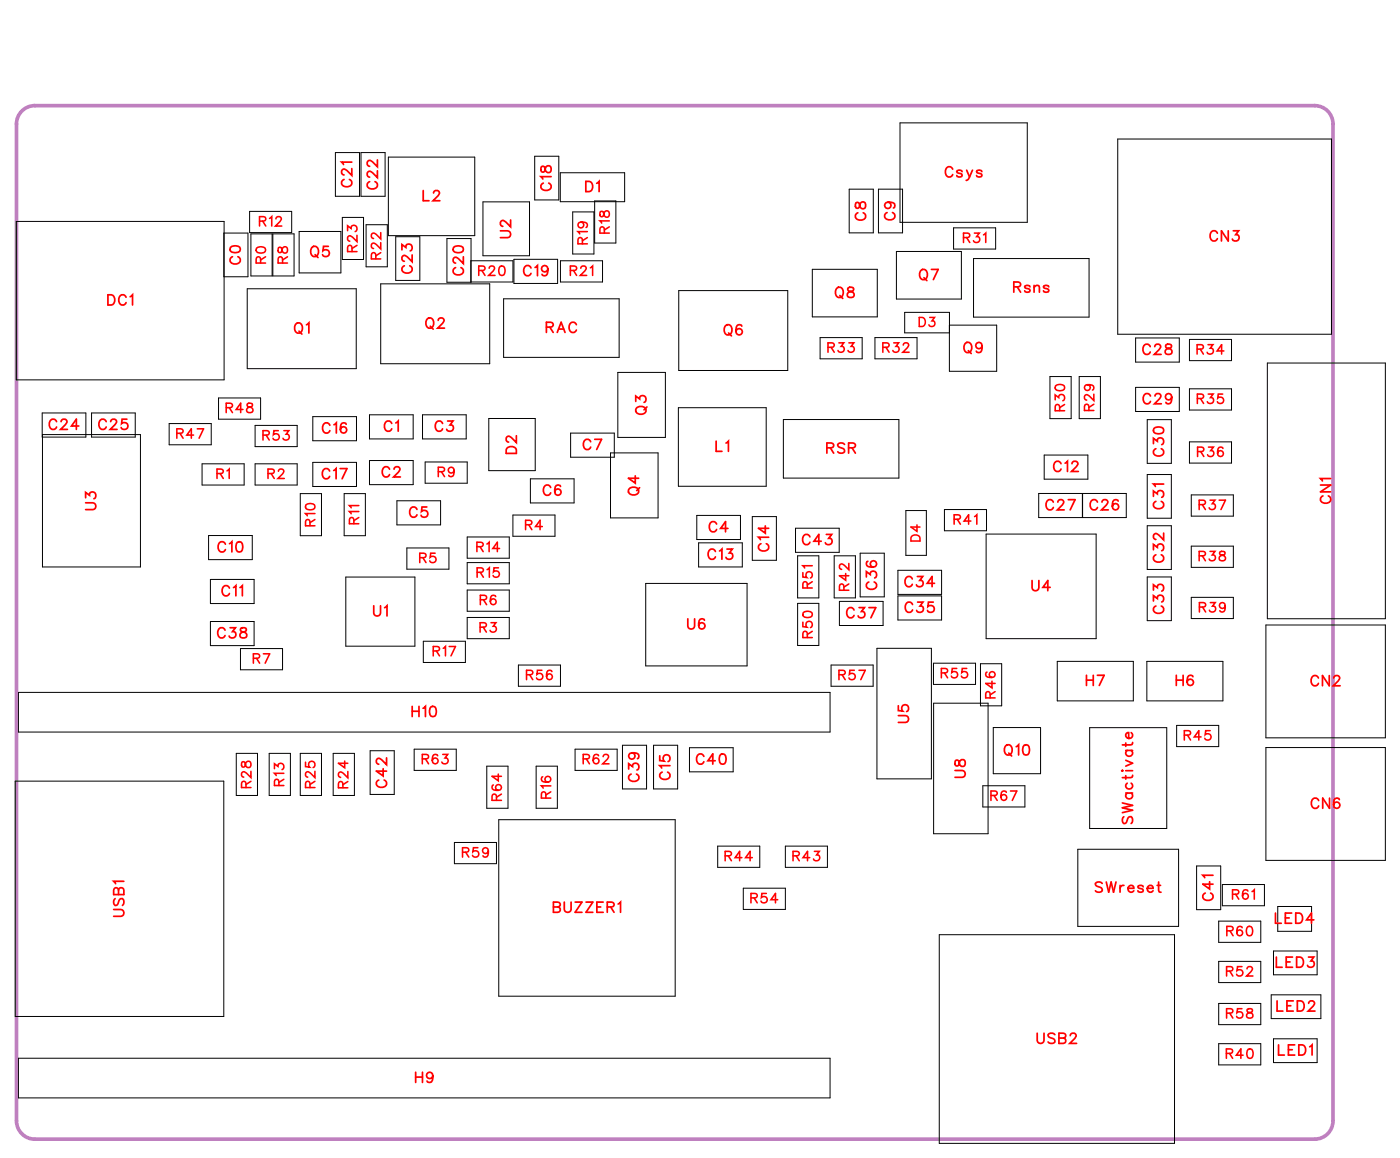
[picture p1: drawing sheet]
<svg xmlns="http://www.w3.org/2000/svg" width="97mm" height="80mm" viewBox="0 0 97 80" stroke-linecap="round" stroke-linejoin="round" font-family="sans-serif">
<path d="M2.4 7.3a1.27 1.27 0 0 0-1.3 1.3v69.2a1.27 1.27 0 0 0 1.3 1.3h88.9a1.27 1.27 0 0 0 1.3-1.3v-69.2a1.27 1.27 0 0 0-1.3-1.3h-88.9" fill="none" stroke="#bf80bf" stroke-width=".25"/>
<g fill="none" stroke="#000" stroke-width=".07">
<path d="M1.1 15.4h14.5v11h-14.5zM15.5 16.2h1.7v3h-1.7zM17.3 14.7h3v1.4h-3zM17.4 16.2h1.5v3h-1.5zM19 16.2h1.4v3h-1.4zM20.8 16.1h2.9v2.8h-2.9zM23.3 10.6h1.7v3h-1.7zM23.8 15.1h1.5v2.9h-1.5zM25.1 10.6h1.6v3h-1.6zM25.4 15.6h1.5v2.9h-1.5zM26.4 19.7h7.6v5.6h-7.6zM27 10.9h6v5.5h-6z"/>
<path d="M27.5 16.4h1.7v3.1h-1.7zM32.7 19.6v-1.5h2.9v1.5h-4.6v-3h1.7v3M33.5 14h3.3v3.8h-3.3zM35.7 18h3v1.7h-3zM37.1 10.8h1.7v3.1h-1.7zM38.9 12h4.5v2h-4.5zM38.9 18.1h2.9v1.5h-2.9zM39.8 14.7h1.5v2.9h-1.5zM41.3 14h1.5v2.9h-1.5zM56.4 18.7h4.5v3.3h-4.5zM59 13.1h1.7v3.1h-1.7zM61 13.1h1.7v3.1h-1.7z"/>
<path d="M62.3 17.5h4.5v3.3h-4.5zM62.5 8.5h8.9v6.9h-8.9zM66.2 15.8h3v1.5h-3zM67.6 18h8v4h-8zM77.6 9.7h14.9v13.5h-14.9zM3 30.2h6.8v9.2h-6.8l-.1-10.7h3.1v1.6h-3.1M6.4 28.7h3v1.6h-3zM11.7 29.4h3v1.5h-3zM14 32.2h3v1.5h-3zM14.5 37.2h3v1.7h-3zM15.2 27.6h2.9v1.5h-2.9zM17.2 20h7.5v5.6h-7.5z"/>
<path d="M17.7 32.2h2.9v1.5h-2.9zM17.7 29.5h2.9v1.5h-2.9zM20.9 34.3h1.4v2.9h-1.4zM21.7 28.9h3.1v1.7h-3.1zM21.7 32.1h3.1v1.7h-3.1zM23.9 34.3h1.5v2.9h-1.5zM25.7 28.8h3v1.7h-3zM25.7 32h3v1.6h-3zM27.6 34.8h3v1.6h-3zM28.3 38h2.9v1.5h-2.9zM29.3 28.8h3.1v1.7h-3.1zM29.5 32.1h3v1.4h-3z"/>
<path d="M32.5 37.3h2.9v1.5h-2.9zM32.5 39.1h2.9v1.4h-2.9zM34 29.1h3.2v3.6h-3.2zM35 20.7h8v4.1h-8zM35.6 35.8h2.9v1.4h-2.9zM36.8 33.2h3.1v1.7h-3.1zM39.6 30.1h3.1v1.6h-3.1zM42.4 31.4h3.3v4.6h-3.3zM42.9 25.9h3.3v4.5h-3.3zM47.1 28.3h6.1v5.5h-6.1zM47.1 20.2h7.6v5.5h-7.6zM48.4 35.8h3v1.7h-3z"/>
<path d="M48.5 37.7h3.1v1.7h-3.1zM52.3 35.9h1.6v3h-1.6zM54.4 29.1h8v4.1h-8zM55.3 36.7h3v1.6h-3zM55.4 38.6h1.5v2.9h-1.5zM57 23.4h2.9v1.5h-2.9zM57.9 38.6h1.5v2.9h-1.5zM59.7 38.4h1.7v3h-1.7zM60.8 23.4h2.9v1.5h-2.9zM62.4 39.6h3v1.7h-3zM62.9 35.4h1.4v3.2h-1.4zM65.6 35.4h2.9v1.5h-2.9z"/>
<path d="M65.9 22.6h3.3v3.2h-3.3v-4.1h-3.1v1.4h3.1M68.5 37.1h7.6v7.2h-7.6zM72.1 34.3h6.1v1.6h-6.1zM72.5 31.6h3.1v1.7h-3.1zM72.9 26.1h1.5v3h-1.5zM75 26.1h1.4v3h-1.4zM75.2 34.3v1.6M78.9 23.5h3v1.6h-3zM78.9 26.9h3v1.7h-3zM79.7 36.5h1.7v3h-1.7zM79.7 29.1h1.7v3.1h-1.7zM79.7 32.9h1.7v3.1h-1.7z"/>
<path d="M82.6 30.7h2.9v1.5h-2.9zM82.6 23.6h2.9v1.4h-2.9zM82.6 27h2.9v1.5h-2.9zM82.7 34.4h3v1.4h-3zM82.7 37.9h3v1.5h-3zM88 25.2h8.2v17.8h-8.2zM1.1 54.2h14.4v16.4h-14.4zM1.3 48.1h56.4v2.7h-56.4zM14.6 40.2h3v1.7h-3zM14.6 43.2h3v1.6h-3zM16.4 52.3h1.5v2.9h-1.5zM16.7 45h2.9v1.5h-2.9z"/>
<path d="M18.7 52.3h1.5v2.9h-1.5zM20.9 52.3h1.4v2.9h-1.4zM23.1 52.3h1.5v2.9h-1.5zM24 40.1h4.8v4.8h-4.8zM25.7 52.1h1.7v3.1h-1.7zM28.8 52h2.9v1.5h-2.9zM29.4 44.5h2.9v1.5h-2.9zM31.6 58.5h2.9v1.5h-2.9zM32.5 41h2.9v1.4h-2.9zM32.5 42.9h2.9v1.4h-2.9zM33.8 53.2h1.5v2.9h-1.5zM34.6 56.9h12.3v12.3h-12.3z"/>
<path d="M36 46.2h2.9v1.4h-2.9zM37.2 53.2h1.5v2.9h-1.5zM39.9 52h3v1.5h-3zM43.2 51.7h1.7v3.1h-1.7zM44.8 40.5h7.1v5.7h-7.1zM45.4 51.7h1.7v3.1h-1.7zM47.9 51.9h3v1.7h-3zM49.8 58.7h3v1.5h-3zM54.5 58.7h3v1.5h-3zM55.4 41.9h1.5v2.9h-1.5zM57.7 46.2h2.9v1.4h-2.9zM58.3 41.8h3v1.6h-3z"/>
<path d="M60.9 45h3.8v9.1h-3.8zM62.4 41.4h3v1.6h-3zM64.8 46h3v1.5h-3zM64.8 48.8h3.8v9.1h-3.8zM68.1 46.1h1.5v2.9h-1.5zM68.3 54.6h2.9v1.4h-2.9zM69 50.5h3.3v3.2h-3.3zM73.4 45.9h5.3v2.8h-5.3zM74.9 59h7v5.3h-7zM75.7 50.5h5.3v7h-5.3zM79.7 45.9h5.2v2.8h-5.2zM79.7 40.1h1.7v3h-1.7z"/>
<path d="M81.7 50.4h2.9v1.4h-2.9zM82.7 41.5h3v1.4h-3zM87.9 51.9h8.3v7.8h-8.3zM87.9 43.4h8.3v7.8h-8.3zM1.3 73.5h56.4v2.7h-56.4zM51.6 61.7h2.9v1.4h-2.9zM65.2 64.9h16.4v14.5h-16.4zM83.1 60.1h1.7v3.1h-1.7zM84.6 64h3v1.4h-3zM84.6 66.7h3v1.5h-3zM84.6 69.7h3v1.4h-3zM84.6 72.5h3v1.4h-3z"/>
<path d="M84.9 61.4h2.9v1.5h-2.9zM88.3 69.1h3.4v1.6h-3.4zM88.5 66h3v1.7h-3zM88.5 72.1h3v1.7h-3zM88.7 62.9h2.4v1.8h-2.4z"/>
</g>
<g fill="none" stroke="#f00" stroke-width=".12">
<path d="M16 17.2l.3-.1a.3 .3 0 0 1 .4 .2 .38 .38 0 0 1-.4 .2 .38 .38 0 0 1-.3-.2zM16.1 17.8a.26 .26 0 0 0-.1 .3 .26 .26 0 0 0 .3 .2h.1a.26 .26 0 0 0 .3-.2 .26 .26 0 0 0-.2-.3M21.6 17.2l.1-.1a.33 .33 0 0 1 .4 .4 .33 .33 0 0 1-.4 .3l-.1-.3zM21.9 17.7l.2 .2M22.8 17.1h-.3l-.1 .3a.25 .25 0 0 1 .4 0 .25 .25 0 0 1 0 .4 .25 .25 0 0 1-.4-.1M23.9 12.5a.26 .26 0 0 0-.2 .3 .26 .26 0 0 0 .3 .2h.2a.26 .26 0 0 0 .2-.2 .26 .26 0 0 0-.1-.3M24.4 11.7v.5l-.3-.4-.2-.1-.2 .2v.1l.2 .1M24.4 11.3h-.7l.2 .1M25.7 12.6a.26 .26 0 0 0-.2 .3 .26 .26 0 0 0 .3 .2h.1a.26 .26 0 0 0 .3-.2 .26 .26 0 0 0-.2-.3M26.2 11.9v.4l-.3-.3-.3-.1-.1 .1v.2l.2 .1M26.2 11.1v.5l-.3-.4-.3-.1-.1 .2v.1l.2 .1M27.9 17.3v-.3l.3 .2a.24 .24 0 0 1 .4-.2 .24 .24 0 0 1-.1 .4"/>
<path d="M28.1 18.5a.26 .26 0 0 0-.2 .3 .26 .26 0 0 0 .3 .2h.2a.26 .26 0 0 0 .2-.2 .26 .26 0 0 0-.1-.3M28.6 17.7v.5l-.3-.4-.2-.1-.2 .2v.1l.2 .1M29.4 13.2v.7h.4M30.1 13.4l.1-.2h.2l.1 .2-.1 .2-.3 .3h.5M31.5 17.2l.3-.1a.3 .3 0 0 1 .4 .2 .38 .38 0 0 1-.4 .2 .38 .38 0 0 1-.3-.2zM31.6 18.6a.26 .26 0 0 0-.1 .3 .26 .26 0 0 0 .2 .2h.2a.26 .26 0 0 0 .3-.2 .26 .26 0 0 0-.2-.3M32.2 17.8v.5l-.4-.3-.2-.1-.1 .1v.1l.1 .2M34.8 16h.5l.2 .2-.1 .3h-.6M35.5 15.3v.4l-.4-.3-.2-.1-.1 .1v.2l.1 .1M36.9 18.6a.26 .26 0 0 0-.3-.2 .26 .26 0 0 0-.2 .3v.2a.26 .26 0 0 0 .2 .2 .26 .26 0 0 0 .3-.1M37.2 18.6l.1-.2v.7M37.6 11.6v.3h.1l.3-.4a.24 .24 0 0 1 .3 .2 .24 .24 0 0 1-.3 .3l-.1-.1-.1-.3z"/>
<path d="M37.7 12.7a.26 .26 0 0 0-.1 .3 .26 .26 0 0 0 .2 .2h.2a.26 .26 0 0 0 .3-.2 .26 .26 0 0 0-.2-.3M38.1 18.7a.22 .22 0 0 1-.3 .2 .22 .22 0 0 1-.1-.4 .22 .22 0 0 1 .3 0l.1 .2a.34 .34 0 0 1-.3 .4l-.2-.1M38.3 12.3h-.7l.1 .1M40.7 12.6h.2a.38 .38 0 0 1 .3 .3 .38 .38 0 0 1-.3 .4h-.2zM41.4 12.7l.2-.1v.7M58.9 20v.2l.3 .1 .1 .1a.24 .24 0 0 1-.2 .3 .24 .24 0 0 1-.2-.3l.4-.3v-.1zM59.4 14.1v.3l.2 .1 .3-.5a.24 .24 0 0 1 .2 .3 .24 .24 0 0 1-.2 .2l-.1-.1-.2-.3zM59.6 14.8a.26 .26 0 0 0-.2 .3 .26 .26 0 0 0 .3 .2h.2a.26 .26 0 0 0 .2-.2 .26 .26 0 0 0-.1-.3M61.6 14.8a.26 .26 0 0 0-.2 .3 .26 .26 0 0 0 .3 .2h.2a.26 .26 0 0 0 .3-.2 .26 .26 0 0 0-.2-.3M61.7 14a.22 .22 0 0 1 .2 .3 .22 .22 0 0 1-.4 .1 .22 .22 0 0 1 0-.3l.2-.1a.34 .34 0 0 1 .5 .3l-.1 .1M63.9 18.8l.1-.1a.33 .33 0 0 1 .4 .4 .33 .33 0 0 1-.4 .3l-.1-.3zM64.2 19.3l.2 .2"/>
<path d="M64.7 18.7h.5l-.4 .7M66.2 11.7a.26 .26 0 0 0-.3-.1 .26 .26 0 0 0-.2 .2v.2a.26 .26 0 0 0 .2 .3 .26 .26 0 0 0 .3-.2M66.8 11.9l-.1-.1h-.2v.2l.3 .1v.1l-.1 .1-.2-.1M67.1 11.8l.2 .5M67.5 11.8l-.2 .6-.2 .1M68.2 11.9l-.1-.1h-.2v.2l.3 .1v.1l-.1 .1-.3-.1M70.4 19.9h.4l.1-.2-.2-.1h-.3v.7M70.7 19.9l.2 .4M71.5 19.9l-.1-.1-.2 .1v.1l.3 .1v.1l-.1 .1-.2-.1M71.8 19.9l.2-.1 .2 .1v.4M71.8 19.8v.5M72.8 19.9l-.1-.1-.2 .1v.1l.3 .1v.1l-.1 .1-.2-.1"/>
<path d="M84.6 16.2a.26 .26 0 0 0-.3-.2 .26 .26 0 0 0-.2 .3v.2a.26 .26 0 0 0 .2 .2 .26 .26 0 0 0 .3-.1M85.3 16v.7l-.5-.7v.7M85.7 16h.3l-.2 .3a.24 .24 0 0 1 .2 .4 .24 .24 0 0 1-.4-.1M3.9 29.3a.26 .26 0 0 0-.3-.2 .26 .26 0 0 0-.2 .3v.1a.26 .26 0 0 0 .2 .3 .26 .26 0 0 0 .3-.2M4.2 29.3l.2-.2h.1l.2 .1-.2 .3-.3 .3h.5M5.5 29.6h-.5l.3-.5v.7M5.9 34.9h.6l.2 .2-.1 .2-.7 .1M5.9 34.6v-.4l.3 .2a.24 .24 0 0 1 .4-.2 .24 .24 0 0 1-.1 .4M7.4 29.3a.26 .26 0 0 0-.3-.2 .26 .26 0 0 0-.2 .3v.1a.26 .26 0 0 0 .2 .3 .26 .26 0 0 0 .3-.2M7.5 20.5h.2a.38 .38 0 0 1 .3 .3 .38 .38 0 0 1-.3 .4h-.2zM7.7 29.3l.1-.2h.2l.1 .1-.1 .3-.3 .3h.4M8.8 20.6a.26 .26 0 0 0-.3-.1 .26 .26 0 0 0-.2 .2v.2a.26 .26 0 0 0 .2 .3 .26 .26 0 0 0 .3-.2"/>
<path d="M8.8 29.1h-.3l-.1 .3a.25 .25 0 0 1 .4 0 .25 .25 0 0 1 0 .4 .25 .25 0 0 1-.4-.1M9 20.6l.2-.1v.7M15.7 37.8a.26 .26 0 0 0-.3-.2 .26 .26 0 0 0-.2 .3v.2a.26 .26 0 0 0 .2 .2 .26 .26 0 0 0 .3-.1M15.9 37.7l.2-.1v.7M16.5 37.6h.1a.37 .37 0 0 1 .3 .4 .37 .37 0 0 1-.3 .3 .45 .45 0 0 1-.1-.7zM20.5 22.5h.1a.33 .33 0 0 1 .4 .3 .33 .33 0 0 1-.4 .3l-.1-.2zM20.8 23l.2 .2M21.3 22.6l.2-.2v.7M22.9 32.7a.26 .26 0 0 0-.3-.2 .26 .26 0 0 0-.2 .3v.2a.26 .26 0 0 0 .2 .2 .26 .26 0 0 0 .3-.1M22.9 29.5a.26 .26 0 0 0-.3-.1 .26 .26 0 0 0-.2 .2v.2a.26 .26 0 0 0 .2 .3 .26 .26 0 0 0 .3-.2M23.2 32.7l.1-.2v.7M23.2 29.5l.2-.1v.7"/>
<path d="M23.6 32.5h.5l-.3 .7M24 29.5v-.1a.35 .35 0 0 0-.4 .2 .35 .35 0 0 0 .2 .5 .22 .22 0 0 0 .3-.2 .22 .22 0 0 0-.2-.3 .22 .22 0 0 0-.3 .2M27.1 32.6a.26 .26 0 0 0-.3-.2 .26 .26 0 0 0-.2 .3v.1a.26 .26 0 0 0 .2 .3 .26 .26 0 0 0 .3-.2M27.2 29.4a.26 .26 0 0 0-.3-.2 .26 .26 0 0 0-.2 .3v.2a.26 .26 0 0 0 .2 .2 .26 .26 0 0 0 .3-.1M27.4 32.6l.1-.2h.1l.2 .1-.1 .3-.4 .3h.5M27.5 29.4l.2-.2v.7M29 35.4a.26 .26 0 0 0-.3-.2 .26 .26 0 0 0-.2 .3v.1a.26 .26 0 0 0 .2 .3 .26 .26 0 0 0 .3-.2M29.6 35.2h-.3v.3a.25 .25 0 0 1 .4 0 .25 .25 0 0 1-.1 .4 .25 .25 0 0 1-.4-.1M29.6 22.2l.1-.1a.33 .33 0 0 1 .4 .3 .33 .33 0 0 1-.4 .4l-.1-.3zM29.9 22.6l.2 .3M30.4 22.2l.2-.1h.1l.1 .1-.1 .2-.3 .4h.5M30.7 29.4a.26 .26 0 0 0-.3-.2 .26 .26 0 0 0-.2 .3v.2a.26 .26 0 0 0 .2 .2 .26 .26 0 0 0 .3-.1"/>
<path d="M31.1 29.2h.4l-.2 .3a.24 .24 0 0 1 .1 .4 .24 .24 0 0 1-.4-.1M35.3 31.1l.1-.1 .4 .1 .1 .4h-.7zM35.9 30.3v.4l-.4-.3-.2-.1-.1 .1v.2l.1 .1M38 22.7h.4v-.2l-.1-.1h-.3v.7M38.2 22.7l.2 .4M38.2 33.8a.26 .26 0 0 0-.2-.1 .26 .26 0 0 0-.3 .2v.2a.26 .26 0 0 0 .3 .3 .26 .26 0 0 0 .2-.2M38.7 23.1l.3-.7 .2 .7M38.8 22.8h.3M38.9 33.8v-.1a.35 .35 0 0 0-.4 .3 .35 .35 0 0 0 .2 .4 .22 .22 0 0 0 .3-.2 .22 .22 0 0 0-.2-.3 .22 .22 0 0 0-.3 .2M40 22.5a.26 .26 0 0 0-.3-.1 .26 .26 0 0 0-.2 .2v.2a.26 .26 0 0 0 .2 .3 .26 .26 0 0 0 .3-.2M41 30.7a.26 .26 0 0 0-.3-.2 .26 .26 0 0 0-.2 .3v.1a.26 .26 0 0 0 .2 .3 .26 .26 0 0 0 .3-.2M41.3 30.5h.5l-.4 .7"/>
<path d="M43.8 33.9a.35 .35 0 0 1 .4-.1 .35 .35 0 0 1 .1 .4 .33 .33 0 0 1-.4 .2 .33 .33 0 0 1-.1-.5zM44.1 33v.5l-.5-.3h.8M44.2 27.9v-.4l.2 .2a.24 .24 0 0 1 .4-.2 .24 .24 0 0 1-.1 .4M44.3 28.3a.35 .35 0 0 1 .4-.1 .35 .35 0 0 1 .1 .4 .33 .33 0 0 1-.4 .2 .33 .33 0 0 1-.1-.5zM44.4 33.9l-.2 .2M44.9 28.3l-.2 .2M49.7 38.3a.26 .26 0 0 0-.3-.2 .26 .26 0 0 0-.2 .3v.2a.26 .26 0 0 0 .2 .2 .26 .26 0 0 0 .3-.1M49.7 30.6v.7h.4M49.8 36.4a.26 .26 0 0 0-.3-.2 .26 .26 0 0 0-.2 .3v.2a.26 .26 0 0 0 .2 .2 .26 .26 0 0 0 .3-.1M50 38.3l.1-.2v.7M50.4 22.6a.33 .33 0 0 1 .4 .3 .33 .33 0 0 1-.4 .3l-.1-.2zM50.4 30.8l.2-.2v.7"/>
<path d="M50.5 38.1h.4l-.2 .3a.24 .24 0 0 1 .1 .4 .24 .24 0 0 1-.4-.1M50.6 36.7h-.5l.3-.5v.7M50.6 23.1l.2 .2M51.5 22.6a.35 .35 0 0 0-.4 .2 .35 .35 0 0 0 .2 .5 .22 .22 0 0 0 .3-.3 .22 .22 0 0 0-.2-.2 .22 .22 0 0 0-.3 .2M52.9 37.7a.26 .26 0 0 0-.2 .3 .26 .26 0 0 0 .3 .3h.1a.26 .26 0 0 0 .3-.3 .26 .26 0 0 0-.2-.3M53.2 36.5v.5l-.5-.3h.7M53.4 37.3h-.7l.1 .2M56.3 37.3a.26 .26 0 0 0-.3-.2 .26 .26 0 0 0-.3 .3v.1a.26 .26 0 0 0 .3 .3 .26 .26 0 0 0 .3-.2M57 37.6h-.5l.4-.5v.7M57.4 37.1h.4l-.2 .3a.24 .24 0 0 1 .1 .4 .24 .24 0 0 1-.4-.1M57.4 31.1h.4l.1-.2-.2-.1h-.3v.7M57.7 31.1l.2 .4"/>
<path d="M58.1 20h.1a.33 .33 0 0 1 .4 .3 .33 .33 0 0 1-.4 .3l-.2-.2zM58.3 20.5l.2 .2M58.7 30.9l-.2-.1-.3 .1 .1 .1 .4 .3v.1l-.2 .1-.3-.1M58.9 31.1h.4l.1-.3h-.5v.7M59.2 31.1l.2 .4M60.3 39h-.1a.35 .35 0 0 0 .3 .4 .35 .35 0 0 0 .4-.2 .22 .22 0 0 0-.2-.3 .22 .22 0 0 0-.3 .2 .22 .22 0 0 0 .2 .3M67 23.9l.1-.1a.33 .33 0 0 1 .4 .3 .33 .33 0 0 1-.4 .3l-.1-.2zM67.3 24.3l.2 .2M68.2 24a.22 .22 0 0 1-.3 .2 .22 .22 0 0 1-.1-.3 .22 .22 0 0 1 .4 0v.1a.34 .34 0 0 1-.3 .5l-.1-.1M73.2 34.9a.26 .26 0 0 0-.3-.2 .26 .26 0 0 0-.2 .3v.1a.26 .26 0 0 0 .2 .3 .26 .26 0 0 0 .3-.2M73.5 34.9l.1-.2h.1l.2 .1-.1 .3-.4 .3h.5M73.7 32.2a.26 .26 0 0 0-.3-.2 .26 .26 0 0 0-.2 .3v.2a.26 .26 0 0 0 .2 .2 .26 .26 0 0 0 .3-.1"/>
<path d="M74 32.2l.1-.2v.7M74.2 34.7h.5l-.4 .7M74.5 32.2l.1-.2h.1l.2 .2-.1 .2-.4 .3h.5M76.2 34.9a.26 .26 0 0 0-.3-.2 .26 .26 0 0 0-.2 .3v.1a.26 .26 0 0 0 .2 .3 .26 .26 0 0 0 .3-.2M76.5 34.9l.2-.2h.1l.1 .1-.1 .3-.3 .3h.5M77.7 34.8l-.1-.1a.35 .35 0 0 0-.4 .3 .35 .35 0 0 0 .3 .4 .22 .22 0 0 0 .2-.2 .22 .22 0 0 0-.2-.2 .22 .22 0 0 0-.2 .2M79.9 24.1a.26 .26 0 0 0-.3-.2 .26 .26 0 0 0-.2 .3v.1a.26 .26 0 0 0 .2 .3 .26 .26 0 0 0 .3-.2M79.9 27.5a.26 .26 0 0 0-.3-.2 .26 .26 0 0 0-.2 .3v.2a.26 .26 0 0 0 .2 .2 .26 .26 0 0 0 .3-.1M80.1 30.8v-.4l.3 .2a.24 .24 0 0 1 .4-.1 .24 .24 0 0 1-.1 .4M80.1 34.5v-.4l.3 .2a.24 .24 0 0 1 .4-.2 .24 .24 0 0 1-.1 .4M80.1 38.2v-.4l.3 .2a.24 .24 0 0 1 .4-.2 .24 .24 0 0 1-.1 .4M80.2 29.7l.2-.1a.3 .3 0 0 1 .4 .3 .38 .38 0 0 1-.4 .2 .38 .38 0 0 1-.3-.3z"/>
<path d="M80.2 24.1l.1-.2h.2l.1 .1-.1 .3-.3 .3h.4M80.2 27.5l.2-.2h.1l.1 .2-.1 .2-.3 .3h.5M80.3 31.2a.26 .26 0 0 0-.2 .3 .26 .26 0 0 0 .3 .2h.2a.26 .26 0 0 0 .2-.2 .26 .26 0 0 0-.1-.3M80.3 34.8a.26 .26 0 0 0-.2 .3 .26 .26 0 0 0 .3 .2h.2a.26 .26 0 0 0 .2-.2 .26 .26 0 0 0-.1-.3M80.3 38.5a.26 .26 0 0 0-.2 .3 .26 .26 0 0 0 .3 .2h.2a.26 .26 0 0 0 .2-.2 .26 .26 0 0 0-.1-.3M80.8 37v.5l-.3-.4-.3-.1-.1 .2v.1l.2 .2M80.8 33.6h-.7l.1 .2M81 23.9v.2l.3 .1 .1 .2a.24 .24 0 0 1-.2 .2 .24 .24 0 0 1-.3-.2l.5-.3-.1-.2zM81.4 27.6a.22 .22 0 0 1-.3 .2 .22 .22 0 0 1-.1-.4 .22 .22 0 0 1 .3 0l.1 .2a.34 .34 0 0 1-.3 .4l-.1-.1M91.7 33.7h.7l-.7 .4h.7M91.9 34.4a.26 .26 0 0 0-.2 .3 .26 .26 0 0 0 .3 .2h.2a.26 .26 0 0 0 .2-.2 .26 .26 0 0 0-.1-.3M92.4 33.2h-.7l.2 .2"/>
<path d="M15.6 43.8a.26 .26 0 0 0-.3-.2 .26 .26 0 0 0-.2 .3v.1a.26 .26 0 0 0 .2 .3 .26 .26 0 0 0 .3-.2M15.9 40.8a.26 .26 0 0 0-.3-.1 .26 .26 0 0 0-.2 .2v.2a.26 .26 0 0 0 .2 .3 .26 .26 0 0 0 .3-.2M16 43.6h.4l-.3 .3a.24 .24 0 0 1 .2 .3 .24 .24 0 0 1-.4 0M16.2 40.8l.2-.1v.7M16.7 40.8l.1-.1v.7M16.7 43.6v.2l.3 .1 .1 .2a.24 .24 0 0 1-.2 .2 .24 .24 0 0 1-.2-.2l.4-.3v-.2zM26 42.1v.5l.2 .2 .2-.1v-.6M26.3 54.2a.26 .26 0 0 0-.2 .3 .26 .26 0 0 0 .3 .2h.2a.26 .26 0 0 0 .3-.2 .26 .26 0 0 0-.2-.3M26.6 53.4v.5l-.5-.4h.7M26.7 42.2l.2-.1v.7M26.8 52.6v.5l-.3-.3-.2-.2-.2 .2v.1l.2 .2M28.6 49v.8"/>
<path d="M28.6 49.4h.5M29.1 49v.8M29.4 49.2l.2-.2v.8M29.9 49.1l.1-.1a.37 .37 0 0 1 .3 .4 .37 .37 0 0 1-.3 .4 .45 .45 0 0 1-.1-.7zM43.7 53.4v-.4l.2 .2a.24 .24 0 0 1 .4-.2 .25 .25 0 0 1-.1 .5M43.8 53.7a.26 .26 0 0 0-.1 .3 .26 .26 0 0 0 .2 .2h.2a.26 .26 0 0 0 .3-.2 .26 .26 0 0 0-.2-.3M43.9 52.3a.22 .22 0 0 1 .2 .3 .22 .22 0 0 1-.4 .1 .22 .22 0 0 1 .1-.4h.1a.34 .34 0 0 1 .5 .2l-.1 .2M45.8 52.5v.3h.3a.25 .25 0 0 1 0-.3 .25 .25 0 0 1 .4 0 .25 .25 0 0 1-.1 .4M46 53.6a.26 .26 0 0 0-.2 .3 .26 .26 0 0 0 .3 .2h.2a.26 .26 0 0 0 .2-.2 .26 .26 0 0 0-.1-.3M46.5 53.2h-.7l.2 .1M47.8 43v.5l.2 .2 .2-.1v-.6M48.9 52.5a.26 .26 0 0 0-.3-.2 .26 .26 0 0 0-.2 .3v.2a.26 .26 0 0 0 .2 .3 .26 .26 0 0 0 .3-.2"/>
<path d="M48.9 43.1v-.1a.35 .35 0 0 0-.4 .3 .35 .35 0 0 0 .2 .4 .22 .22 0 0 0 .3-.2 .22 .22 0 0 0-.2-.3 .22 .22 0 0 0-.3 .2M49.7 52.8h-.5l.3-.5v.8M50.1 52.4l.1-.1a.37 .37 0 0 1 .2 .4 .37 .37 0 0 1-.2 .4 .45 .45 0 0 1-.1-.7zM59.3 42.4a.26 .26 0 0 0-.3-.2 .26 .26 0 0 0-.2 .3v.1a.26 .26 0 0 0 .2 .3 .26 .26 0 0 0 .3-.2M59.7 42.2h.3l-.2 .3a.24 .24 0 0 1 .2 .3 .24 .24 0 0 1-.4 0M60.2 40.1v-.4l.2 .2a.24 .24 0 0 1 .4-.2 .24 .24 0 0 1-.1 .4M60.3 40.4a.26 .26 0 0 0-.1 .3 .26 .26 0 0 0 .2 .2h.2a.26 .26 0 0 0 .3-.2 .26 .26 0 0 0-.2-.3M60.4 42.2h.4l-.3 .7M62.4 49.7h.5l.2 .2-.1 .2-.6 .1M62.4 49v.3l.3 .1a.25 .25 0 0 1 0-.4 .25 .25 0 0 1 .4 0 .25 .25 0 0 1-.1 .4M63.4 40.2a.26 .26 0 0 0-.3-.2 .26 .26 0 0 0-.2 .3v.2a.26 .26 0 0 0 .2 .2 .26 .26 0 0 0 .3-.1M63.4 42a.26 .26 0 0 0-.3-.2 .26 .26 0 0 0-.2 .3v.1a.26 .26 0 0 0 .2 .3 .26 .26 0 0 0 .3-.2"/>
<path d="M63.7 40h.4l-.2 .3a.24 .24 0 0 1 .2 .4 .25 .25 0 0 1-.5-.1M63.7 41.8h.4l-.2 .3a.24 .24 0 0 1 .2 .4 .24 .24 0 0 1-.4-.1M64.8 41.8h-.3v.3a.25 .25 0 0 1 .3 0 .25 .25 0 0 1 0 .4 .25 .25 0 0 1-.4-.1M64.9 40.5h-.5l.3-.5v.7M66.3 53.5h.5l.2 .2-.1 .2-.6 .1M66.4 52.8v.3l.1 .1 .3-.5a.24 .24 0 0 1 .3 .3 .24 .24 0 0 1-.3 .2l-.1-.1-.1-.3zM69.8 51.8l.1-.1a.33 .33 0 0 1 .4 .4 .33 .33 0 0 1-.4 .3l-.1-.3zM70.1 52.3l.2 .2M70.6 51.8l.1-.1v.7M71.1 51.7h.1a.37 .37 0 0 1 .3 .4 .37 .37 0 0 1-.3 .3 .45 .45 0 0 1-.1-.7zM71.7 40.3v.5l.2 .2 .2-.1 .1-.6M72.9 40.8h-.5l.4-.5v.7"/>
<path d="M75.5 47.2h.4M75.5 46.9v.7M75.9 46.9v.7M76.2 46.9h.5l-.3 .7M78 53.5h.1M78 55.7l.7 .2-.7 .2 .7 .2-.7 .1M78.1 56.7l-.1 .2 .1 .3 .1-.1 .2-.4h.2l.1 .2-.1 .3M78.2 55.1h.5M78.2 51.6v.2M78.2 53.9v.2M78.2 53.5h.5M78.2 52.8l.5 .2-.5 .2"/>
<path d="M78.2 52.1h.5M78.3 55.1a.23 .23 0 0 0 0 .3 .23 .23 0 0 0 .3 0 .23 .23 0 0 0 0-.3M78.3 54.4a.23 .23 0 0 0 0 .3 .23 .23 0 0 0 .3 0 .23 .23 0 0 0 0-.3M78.3 52.1a.23 .23 0 0 0 0 .3 .23 .23 0 0 0 .3 0 .23 .23 0 0 0 0-.3M78.6 50.9a.22 .22 0 0 1 0 .3 .22 .22 0 0 1-.3 0 .22 .22 0 0 1 0-.3h.1v.4M78.7 53.8l-.2 .2h-.5M78.7 51.6l-.2 .1h-.5M80.1 41.7v-.3l.3 .2a.24 .24 0 0 1 .4-.2 .24 .24 0 0 1-.1 .4M80.1 41v-.4l.3 .2a.24 .24 0 0 1 .4-.2 .24 .24 0 0 1-.1 .4M80.3 42.1a.26 .26 0 0 0-.2 .3 .26 .26 0 0 0 .3 .2h.2a.26 .26 0 0 0 .2-.2 .26 .26 0 0 0-.1-.3M81.7 46.9v.7M81.7 47.2h.5"/>
<path d="M82.2 46.9v.7M82.9 47l-.1-.1a.35 .35 0 0 0-.4 .3 .35 .35 0 0 0 .3 .4 .22 .22 0 0 0 .2-.2 .22 .22 0 0 0-.2-.2 .22 .22 0 0 0-.2 .2M91.6 47.1a.26 .26 0 0 0-.3-.2 .26 .26 0 0 0-.2 .3v.1a.26 .26 0 0 0 .2 .3 .26 .26 0 0 0 .3-.2M91.6 55.6a.26 .26 0 0 0-.3-.2 .26 .26 0 0 0-.2 .3v.2a.26 .26 0 0 0 .2 .2 .26 .26 0 0 0 .3-.1M92.3 46.9v.7l-.4-.7v.7M92.3 55.4v.7l-.4-.7v.7M92.6 47.1l.2-.2h.1l.1 .1-.1 .3-.3 .3h.5M93 55.5v-.1a.35 .35 0 0 0-.4 .3 .35 .35 0 0 0 .2 .4 .22 .22 0 0 0 .3-.2 .22 .22 0 0 0-.2-.2 .22 .22 0 0 0-.3 .2M7.9 63.1h.5l.2 .2-.1 .3h-.6M8 62.4l-.1 .2 .1 .3 .2-.1 .2-.4h.1l.1 .2-.1 .3M8.2 61.8v-.1h-.2l-.1 .4h.7v-.3l-.1-.2-.2 .1-.1 .4M8.6 61.2h-.7l.1 .2"/>
<path d="M28.9 74.4v.8M28.9 74.8h.4M29.3 74.4v.8M30.1 74.7a.22 .22 0 0 1-.3 .2 .22 .22 0 0 1-.1-.4 .22 .22 0 0 1 .3 0l.1 .2a.34 .34 0 0 1-.3 .5l-.1-.1M38.4 63h.5v.2l-.2 .1h-.3v-.7l.5 .1v.1l-.2 .2M39.2 62.6v.5l.2 .2 .2-.1 .1-.6M39.9 62.6h.5l-.5 .7h.5M40.7 62.6h.5l-.5 .7h.5M41.5 63h.2M41.9 62.6h-.4v.7h.4M42.2 63l.4-.1v-.2l-.4-.1v.7M42.4 63l.3 .3"/>
<path d="M42.9 62.8l.2-.2v.7M72 71.7v.5l.2 .2 .3-.1v-.6M73.3 71.8l-.2-.1-.3 .1 .1 .2 .4 .2v.1l-.2 .1-.3-.1M73.5 72.1h.5v.2l-.1 .1h-.4v-.7l.5 .1v.2l-.1 .1M74.3 71.9l.2-.2h.1l.1 .2-.1 .2-.3 .3h.5M76.6 61.3l-.2-.1-.3 .1v.2l.5 .2v.1l-.2 .1-.3-.1M76.8 61.2l.2 .7 .2-.7 .1 .7 .2-.7M77.8 61.5v.4M78.1 61.5h-.2l-.1 .2M78.3 61.7h.5a.23 .23 0 0 0-.4-.2 .23 .23 0 0 0-.1 .4 .23 .23 0 0 0 .4 0l.1-.1M79.4 61.6l-.1-.1h-.2v.1l.3 .1v.1l-.1 .1-.3-.1M79.7 61.7h.4a.23 .23 0 0 0-.3-.2 .23 .23 0 0 0-.1 .4 .23 .23 0 0 0 .3 0l.1-.1"/>
<path d="M80.4 61.5h.2M80.5 61.2v.6l.1 .1M83.7 62a.26 .26 0 0 0-.2 .3 .26 .26 0 0 0 .3 .2h.2a.26 .26 0 0 0 .3-.2 .26 .26 0 0 0-.2-.3M84 61.2v.5l-.5-.3h.8M84.3 60.8h-.8l.2 .1M88.6 63.4v.7h.4M88.7 66.4v.8h.4M88.7 69.5v.7h.4M88.8 72.5v.8h.4M89.3 63.7h.2M89.3 66.8h.3M89.4 69.8h.3"/>
<path d="M89.5 72.9h.3M89.7 63.4h-.4v.7h.4M89.8 66.4h-.5v.8h.5M89.8 69.5h-.4v.7h.4M89.9 72.5h-.4v.8h.4M90 63.4h.2a.38 .38 0 0 1 .3 .3 .38 .38 0 0 1-.3 .4h-.2zM90.1 66.4h.2a.38 .38 0 0 1 .2 .4 .38 .38 0 0 1-.2 .4h-.2zM90.1 69.5h.2a.38 .38 0 0 1 .3 .3 .38 .38 0 0 1-.3 .4h-.2zM90.2 72.5h.2a.38 .38 0 0 1 .3 .4 .38 .38 0 0 1-.3 .4h-.2zM90.9 66.4h.4l-.3 .3a.24 .24 0 0 1 .2 .4 .24 .24 0 0 1-.4-.1M90.9 69.7l.1-.2h.2l.1 .1-.1 .3-.3 .3h.4M91 72.7l.1-.2v.8"/>
<path d="M91.3 63.9h-.5l.3-.5v.7"/>
</g>
<g fill="none" stroke="#f00" stroke-width=".11">
<path d="M17.8 17.2a.32 .32 0 0 1 .4-.1 .32 .32 0 0 1 .2 .4 .32 .32 0 0 1-.4 .1 .32 .32 0 0 1-.2-.4zM18 15.4l.4-.1v-.2l-.4-.1v.7M18.1 18.3v-.4h-.2l-.1 .4h.6M18.2 15.4l.3 .3M18.4 17.8l-.3 .2M18.7 15.2l.2-.2v.7M19.2 15.2l.1-.2 .2 .2-.4 .5h.5M19.3 17.2v.3h.2l.2-.4a.22 .22 0 0 1 .3 .3 .22 .22 0 0 1-.3 .2l-.2-.4zM19.6 18.3v-.4h-.2l-.1 .4h.7M20 17.8l-.4 .2M24.1 16v-.3l.3 .2a.22 .22 0 0 1 .3-.2 .22 .22 0 0 1 0 .4M24.5 17.5l-.1-.4h-.2l-.1 .4h.7"/>
<path d="M24.8 16.3v.5l-.5-.4-.2 .2 .2 .1M24.8 17l-.3 .3M26.1 18v-.4h-.2l-.1 .4h.6M26.4 16.8v.5l-.5-.4-.1 .2 .1 .2M26.4 16.2v.4l-.5-.4-.1 .2 .1 .2M26.4 17.5l-.3 .3M33.3 18.8l.3-.1 .1-.2h-.4v.6M33.5 18.8l.2 .3M34 18.6l.1-.1 .2 .1-.4 .5h.5M34.7 18.5a.32 .32 0 0 1 .4 .2 .32 .32 0 0 1-.2 .4l-.2-.1-.1-.3zM39.6 18.8l.4-.1v-.2h-.4v.6M39.8 18.8l.3 .3"/>
<path d="M40.3 18.6l.2-.1 .2 .1-.4 .5h.4M40.4 15.4a.2 .2 0 0 1 .1 .3 .2 .2 0 0 1-.3 .1 .2 .2 0 0 1 0-.4h.2a.31 .31 0 0 1 .4 .3l-.1 .1M40.5 16.9l-.1-.3-.2-.1-.1 .4h.7M40.8 16.1h-.7l.2 .1M40.8 16.5l-.3 .2M41 18.6l.2-.1v.6M41.7 14.7v.3h.1l.3-.4a.22 .22 0 0 1 .2 .3 .22 .22 0 0 1-.2 .2l-.2-.4zM42 16.2l-.1-.4h-.2v.4h.6M42.3 15.3h-.6l.1 .2M42.3 15.8l-.3 .2M66.9 16.5h.4v-.3h-.4v.6M67.1 16.5l.3 .3"/>
<path d="M67.7 16.2h.3l-.2 .2a.22 .22 0 0 1 .2 .4 .22 .22 0 0 1-.4-.1M68.3 16.3l.2-.1v.6M12.3 30.1h.4v-.3h-.4v.6M12.5 30.1l.2 .3M13.4 30.2h-.4l.3-.4v.6M13.7 29.8h.4l-.3 .6M15.1 32.9l.3-.1 .1-.2h-.4v.6M15.3 32.9l.2 .3M15.7 28.3h.4v-.2l-.4-.1v.6M15.8 32.7l.1-.1v.6M15.9 28.3l.2 .3M16.9 28.4h-.5l.3-.4v.6"/>
<path d="M17.2 28v.2l.4 .2a.22 .22 0 0 1-.3 .3 .22 .22 0 0 1-.2-.3l.4-.3v-.1zM18.3 30.2h.3l.1-.2-.4-.1v.7M18.5 30.2l.2 .4M18.6 32.9l.4-.1v-.2h-.4v.6M18.8 32.9l.2 .3M19.3 29.9h-.3v.3a.23 .23 0 0 1 .3 0 .23 .23 0 0 1 0 .3 .23 .23 0 0 1-.3-.1M19.3 32.7l.2-.1 .2 .1-.4 .5h.4M19.7 29.9h.4l-.2 .2a.22 .22 0 0 1 .1 .4 .22 .22 0 0 1-.3-.1M21.3 35.1a.32 .32 0 0 1 .4-.2 .32 .32 0 0 1 .1 .4 .32 .32 0 0 1-.4 .1 .32 .32 0 0 1-.1-.3zM21.5 36.5v-.4h-.2l-.1 .4h.7M21.9 35.7h-.7l.1 .1M21.9 36.1l-.4 .2"/>
<path d="M24.6 36.4l-.1-.4h-.2v.4h.6M24.9 35.5h-.6l.1 .2M24.9 35.1h-.6l.1 .2M24.9 35.9l-.3 .2M29.2 38.7h.3l.1-.2-.4-.1v.7M29.4 38.7l.2 .4M30.2 38.4h-.3v.3a.23 .23 0 0 1 .3 0 .23 .23 0 0 1 0 .3 .23 .23 0 0 1-.4-.1M30.4 32.7h.4v-.2l-.4-.1v.7M30.7 32.7l.2 .4M31.5 32.7a.2 .2 0 0 1-.2 .1 .2 .2 0 0 1-.1-.3 .2 .2 0 0 1 .3 0v.2a.31 .31 0 0 1-.2 .4l-.1-.1M33.1 38l.4-.1v-.2l-.4-.1v.7M33.1 39.7h.4v-.2l-.4-.1v.7"/>
<path d="M33.3 38l.3 .3M33.4 39.7l.2 .4M33.8 37.8l.2-.2v.7M33.8 39.5l.2-.1v.7M34.6 39.4h-.3v.3a.23 .23 0 0 1 .3 0 .23 .23 0 0 1 0 .3 .23 .23 0 0 1-.4 0M34.7 38.1h-.5l.3-.5v.7M36.5 36.4h.4v-.2l-.4-.1v.7M36.7 36.4l.2 .4M37.7 36.6h-.5l.3-.5v.7M55.8 39.8v.3h.2a.23 .23 0 0 1 0-.4 .23 .23 0 0 1 .4 .1 .23 .23 0 0 1-.1 .3M56.4 39.3h-.6l.1 .1M57.5 24.1h.4v-.2l-.4-.1v.7"/>
<path d="M57.7 24.1l.2 .4M58.3 23.8h.3l-.2 .2a.22 .22 0 0 1 .2 .4 .22 .22 0 0 1-.4-.1M58.7 39.8v.5l-.4-.3h.7M59 39.1v.5l-.6-.4-.1 .2 .2 .1M59 23.8h.3l-.2 .2a.22 .22 0 0 1 .2 .4 .22 .22 0 0 1-.4-.1M61.3 24.1h.4v-.2l-.4-.1v.7M61.5 24.1l.3 .4M62.1 23.8h.3l-.2 .2a.22 .22 0 0 1 .2 .4 .22 .22 0 0 1-.4-.1M62.7 24l.2-.2 .2 .1-.4 .6h.4M63.4 37.2l.1-.1 .3 .1 .1 .4h-.6zM63.7 36.4v.5l-.4-.3h.6M63.8 22h.3a.34 .34 0 0 1 .2 .4 .34 .34 0 0 1-.2 .3h-.3z"/>
<path d="M64.6 22h.3l-.2 .3a.21 .21 0 0 1 .2 .3 .21 .21 0 0 1-.4-.1M66.3 36.1l.3-.1 .1-.2-.4-.1v.7M66.5 36.1l.2 .3M67.4 36.2h-.4l.3-.5v.7M67.7 35.9l.1-.2v.7M73.3 27.8v-.4l.2 .2a.22 .22 0 0 1 .4-.2 .22 .22 0 0 1-.1 .4M73.3 26.8a.32 .32 0 0 1 .4-.1 .32 .32 0 0 1 .2 .3 .32 .32 0 0 1-.4 .2 .32 .32 0 0 1-.2-.4zM73.6 28.5v-.4h-.2l-.1 .4h.6M73.9 28.1l-.3 .2M75.5 26.7a.2 .2 0 0 1 .2 .3 .2 .2 0 0 1-.3 .1 .2 .2 0 0 1 0-.4h.1a.31 .31 0 0 1 .5 .3l-.1 .1M75.6 28.5v-.4h-.2l-.1 .4h.7M76 27.4v.4l-.6-.4-.1 .3 .2 .1"/>
<path d="M76 28.1l-.4 .2M83.1 24.2h.4l.1-.2-.5-.1v.7M83.2 27.7l.3-.1 .1-.2h-.4v.6M83.2 31.4l.4-.1v-.2l-.4-.1v.7M83.3 35h.4v-.2l-.4-.1v.7M83.3 38.6h.4v-.3h-.4v.6M83.4 24.2l.2 .4M83.4 27.7l.2 .3M83.4 31.4l.2 .3M83.5 35l.2 .4M83.5 38.6l.2 .3M83.9 23.9h.3l-.1 .3a.22 .22 0 0 1 .1 .3 .22 .22 0 0 1-.4 0"/>
<path d="M83.9 27.4h.4l-.2 .2a.22 .22 0 0 1 .1 .4 .22 .22 0 0 1-.3-.1M83.9 31h.4l-.2 .3a.22 .22 0 0 1 .2 .3 .22 .22 0 0 1-.4 0M84 34.7h.4l-.2 .3a.22 .22 0 0 1 .2 .3 .22 .22 0 0 1-.4 0M84 38.3h.4l-.2 .2a.22 .22 0 0 1 .2 .4 .22 .22 0 0 1-.4-.1M84.7 34.7h.4l-.3 .7M84.7 38.3v.2l.3 .1 .1 .1a.22 .22 0 0 1-.2 .2 .22 .22 0 0 1-.2-.2l.4-.3v-.1zM84.9 27.4h-.3v.2a.23 .23 0 0 1 .3 0 .23 .23 0 0 1 0 .4 .23 .23 0 0 1-.3-.1M84.9 31.1a.32 .32 0 0 0-.4 .2 .32 .32 0 0 0 .3 .4 .2 .2 0 0 0 .2-.2 .2 .2 0 0 0-.2-.2 .2 .2 0 0 0-.2 .2M85 24.4h-.5l.4-.5v.7M16.8 52.9v.3l.1 .1 .3-.4a.22 .22 0 0 1 .2 .2 .22 .22 0 0 1-.2 .2l-.1-.1-.1-.3zM17.1 54.7v-.4h-.3v.4h.6M17.4 53.5v.5l-.5-.4-.1 .2 .1 .2"/>
<path d="M17.4 54.2l-.3 .3M17.6 45.7h.4v-.2l-.4-.1v.6M17.8 45.7l.2 .3M18.3 45.4h.4l-.3 .6M19.1 53.4v-.4l.2 .2a.22 .22 0 0 1 .4-.1 .22 .22 0 0 1-.1 .3M19.4 54.5l-.1-.3-.2-.1v.4h.6M19.7 53.7h-.6l.1 .1M19.7 54.1l-.3 .2M21.2 52.9v.3l.3 .1a.23 .23 0 0 1 0-.4 .23 .23 0 0 1 .3 .1 .23 .23 0 0 1-.1 .3M21.5 54.7v-.4h-.2l-.1 .4h.7M21.9 53.5v.5l-.6-.4-.1 .2 .2 .2M21.9 54.2l-.4 .3"/>
<path d="M23.8 54.7v-.4h-.2l-.1 .4h.7M23.9 52.8v.5l-.4-.3h.7M24.2 53.6v.4l-.6-.4-.1 .2 .2 .2M24.2 54.3l-.4 .2M29.3 52.7h.4v-.3h-.4v.6M29.5 52.7l.3 .3M30.1 45.2h.4v-.3h-.4v.6M30.3 45.2l.2 .3M30.4 52.5v-.1a.32 .32 0 0 0-.4 .2 .32 .32 0 0 0 .2 .4 .2 .2 0 0 0 .2-.2 .2 .2 0 0 0-.2-.2 .2 .2 0 0 0-.2 .2M30.8 52.4h.3l-.2 .2a.22 .22 0 0 1 .2 .4 .22 .22 0 0 1-.4-.1M30.8 45l.1-.1v.6M31.2 44.9h.4l-.3 .6"/>
<path d="M32.1 59.2l.4-.1v-.2h-.4v.6M32.3 59.2l.3 .3M33.2 58.9h-.3l-.1 .2a.23 .23 0 0 1 .4 0 .23 .23 0 0 1 0 .4 .23 .23 0 0 1-.4-.1M33.3 43.5h.4l.1-.2-.5-.1v.7M33.4 41.6h.3l.1-.2-.4-.1v.7M33.6 43.5l.2 .4M33.6 41.6l.2 .4M33.9 59.1a.2 .2 0 0 1-.3 .1 .2 .2 0 0 1 0-.3 .2 .2 0 0 1 .3 0v.2a.31 .31 0 0 1-.2 .4l-.2-.1M34.1 43.2h.3l-.1 .3a.22 .22 0 0 1 .1 .3 .22 .22 0 0 1-.4 0M34.3 54.5h-.1a.32 .32 0 0 0 .2 .4 .32 .32 0 0 0 .4-.2 .2 .2 0 0 0-.2-.2 .2 .2 0 0 0-.2 .2 .2 .2 0 0 0 .2 .2M34.4 41.4a.32 .32 0 0 0-.4 .2 .32 .32 0 0 0 .2 .4 .2 .2 0 0 0 .3-.2 .2 .2 0 0 0-.2-.2 .2 .2 0 0 0-.2 .2M34.5 55.6v-.4h-.3v.4h.6"/>
<path d="M34.6 53.7v.5l-.4-.3h.6M34.8 55.1l-.3 .3M36.6 46.8h.3l.1-.2-.4-.1v.7M36.8 46.8l.2 .4M37.6 46.5h-.3v.3a.23 .23 0 0 1 .3 0 .23 .23 0 0 1 0 .4 .23 .23 0 0 1-.3-.1M37.7 53.9l-.1 .1a.32 .32 0 0 0 .3 .3 .32 .32 0 0 0 .4-.2 .2 .2 0 0 0-.2-.2 .2 .2 0 0 0-.2 .2 .2 .2 0 0 0 .1 .2M37.9 55.4v-.4h-.2l-.1 .4h.7M38.3 54.6h-.7l.1 .1M38.3 55l-.4 .2M38.3 46.6a.32 .32 0 0 0-.4 .2 .32 .32 0 0 0 .2 .4 .2 .2 0 0 0 .3-.2 .2 .2 0 0 0-.2-.2 .2 .2 0 0 0-.2 .2M40.5 52.7h.4v-.3h-.4v.6M40.7 52.7l.2 .3"/>
<path d="M41.6 52.5l-.1-.1a.32 .32 0 0 0-.3 .2 .32 .32 0 0 0 .2 .4 .2 .2 0 0 0 .2-.2 .2 .2 0 0 0-.2-.2 .2 .2 0 0 0-.2 .2M41.9 52.5l.1-.1 .3 .1-.4 .5h.4M50.4 59.4h.3l.1-.2-.4-.1v.7M50.6 59.4l.2 .4M51.5 59.5h-.4l.3-.4v.7M52.3 59.5h-.5l.3-.4v.7M55.1 59.4h.4v-.2l-.4-.1v.7M55.3 59.4l.2 .4M55.8 43.2v.3h.2a.23 .23 0 0 1 0-.3 .23 .23 0 0 1 .4 0 .23 .23 0 0 1-.1 .4M55.8 42.5a.32 .32 0 0 1 .4-.1 .32 .32 0 0 1 .2 .4 .32 .32 0 0 1-.4 .1 .32 .32 0 0 1-.2-.4zM56.1 44.3l-.1-.4h-.2v.4h.6M56.1 40.8l-.1-.4h-.2v.4h.6"/>
<path d="M56.2 59.5h-.4l.3-.4v.7M56.4 43.8l-.3 .2M56.4 40.4l-.3 .2M56.6 59.1h.3l-.2 .3a.22 .22 0 0 1 .2 .3 .22 .22 0 0 1-.4-.1M58.3 46.8h.3l.1-.2-.4-.1v.7M58.5 46.8l.2 .4M58.6 41v-.4h-.2l-.1 .4h.7M59 40.5l-.4 .3M59.3 46.5h-.3v.3a.23 .23 0 0 1 .3 0 .23 .23 0 0 1 0 .4 .23 .23 0 0 1-.3-.1M59.7 46.5h.4l-.3 .7M65.4 46.7h.4v-.2l-.4-.1v.7M65.6 46.7l.2 .4"/>
<path d="M66.5 46.4h-.4v.3a.23 .23 0 0 1 .4 0 .23 .23 0 0 1-.1 .3 .23 .23 0 0 1-.3-.1M67.1 46.4h-.3v.3a.23 .23 0 0 1 .4 0 .23 .23 0 0 1-.1 .3 .23 .23 0 0 1-.3-.1M68.6 46.7h-.1a.32 .32 0 0 0 .2 .4 .32 .32 0 0 0 .4-.3 .2 .2 0 0 0-.2-.2 .2 .2 0 0 0-.2 .2 .2 .2 0 0 0 .2 .2M68.8 48.5l-.1-.4h-.2v.4h.6M68.8 55.2h.4v-.2l-.4-.1v.7M68.9 47.3v.5l-.4-.4h.6M69 55.2l.3 .4M69.1 48l-.3 .2M69.9 55v-.1a.32 .32 0 0 0-.4 .3 .32 .32 0 0 0 .2 .4 .2 .2 0 0 0 .2-.2 .2 .2 0 0 0-.2-.2 .2 .2 0 0 0-.2 .2M70.2 54.9h.4l-.3 .7M82.3 51h.3l.1-.2-.4-.1v.7M82.5 51l.2 .4"/>
<path d="M83.3 42.1h.4v-.2l-.4-.1v.7M83.4 51.2h-.4l.3-.5v.7M83.5 42.1l.2 .4M84.1 50.7h-.4v.3a.23 .23 0 0 1 .4 0 .23 .23 0 0 1-.1 .3 .23 .23 0 0 1-.3 0M84.1 41.8h.3l-.2 .3a.22 .22 0 0 1 .2 .3 .22 .22 0 0 1-.4 0M85.1 42.1a.2 .2 0 0 1-.3 .1 .2 .2 0 0 1-.1-.3 .2 .2 0 0 1 .4 0v.2a.31 .31 0 0 1-.2 .4l-.2-.1M52.2 62.3h.3l.1-.2-.4-.1v.7M52.4 62.3l.2 .4M53.2 62h-.3v.3a.23 .23 0 0 1 .3 0 .23 .23 0 0 1 0 .3 .23 .23 0 0 1-.3 0M54 62.5h-.5l.4-.5v.7M85.2 73.1h.4v-.2l-.4-.1v.7M85.2 67.4h.4v-.2l-.4-.1v.7"/>
<path d="M85.2 70.3h.4v-.2l-.4-.1v.7M85.2 64.6h.4v-.2l-.4-.1v.7M85.4 73.1l.2 .4M85.4 67.4l.2 .4M85.4 70.3l.2 .4M85.4 64.6l.2 .4M85.6 62.1h.4v-.3h-.4v.6M85.8 62.1l.2 .3M86.3 67.1h-.3l-.1 .3a.23 .23 0 0 1 .4 0 .23 .23 0 0 1-.1 .3 .23 .23 0 0 1-.3-.1M86.3 70h-.3l-.1 .3a.23 .23 0 0 1 .4 0 .23 .23 0 0 1-.1 .4 .23 .23 0 0 1-.3-.1M86.3 64.4l-.1-.1a.32 .32 0 0 0-.3 .3 .32 .32 0 0 0 .2 .4 .2 .2 0 0 0 .2-.2 .2 .2 0 0 0-.2-.2 .2 .2 0 0 0-.2 .2M86.3 73.3h-.4l.3-.5v.7"/>
<path d="M86.6 67.3l.1-.2 .3 .1-.4 .6h.4M86.6 70.1v.1l.3 .1 .1 .2a.22 .22 0 0 1-.2 .2 .22 .22 0 0 1-.2-.2l.4-.3v-.1zM86.7 64.3a.32 .32 0 0 1 .3 .3 .32 .32 0 0 1-.2 .4l-.2-.2v-.2zM86.7 61.9l-.1-.1a.32 .32 0 0 0-.3 .2 .32 .32 0 0 0 .2 .4 .2 .2 0 0 0 .2-.2 .2 .2 0 0 0-.2-.2 .2 .2 0 0 0-.2 .2M86.7 72.9a.32 .32 0 0 1 .4 .2 .32 .32 0 0 1-.3 .4l-.2-.1v-.3zM87 61.9l.1-.1v.6"/>
</g>
<g font-size="1.2" fill="#fff">
<text x="24.7" y="13" transform="rotate(-90 24.7 13)">C21</text>
<text x="26.5" y="13.2" transform="rotate(-90 26.5 13.2)">C22</text>
<text x="29.3" y="14.2">L2</text>
<text x="35.8" y="16.6" transform="rotate(-90 35.8 16.6)">U2</text>
<text x="38.6" y="13.3" transform="rotate(-90 38.6 13.3)">C18</text>
<text x="40.6" y="13.6">D1</text>
<text x="60.4" y="15.3" transform="rotate(-90 60.4 15.3)">C8</text>
<text x="62.5" y="15.3" transform="rotate(-90 62.5 15.3)">C9</text>
<text x="65.6" y="12.6">Csys</text>
<text x="84" y="17">CN3</text>
<text x="7.4" y="21.5">DC1</text>
<text x="17" y="18.4" transform="rotate(-90 17 18.4)">C0</text>
<text x="20.4" y="23.4">Q1</text>
<text x="21.5" y="18.1">Q5</text>
<text x="28.9" y="19" transform="rotate(-90 28.9 19)">C23</text>
<text x="29.5" y="23.1">Q2</text>
<text x="32.5" y="19.1" transform="rotate(-90 32.5 19.1)">C20</text>
<text x="36.3" y="19.4">C19</text>
<text x="37.9" y="23.4">RAC</text>
<text x="50.2" y="23.5">Q6</text>
<text x="58" y="20.9">Q8</text>
<text x="63.8" y="19.7">Q7</text>
<text x="70.4" y="20.6">Rsns</text>
<text x="45.2" y="28.8" transform="rotate(-90 45.2 28.8)">Q3</text>
<text x="66.9" y="24.8">Q9</text>
<text x="79.3" y="24.9">C28</text>
<text x="79.3" y="28.3">C29</text>
<text x="3.4" y="30.1">C24</text>
<text x="6.8" y="30.1">C25</text>
<text x="7" y="35.4" transform="rotate(-90 7 35.4)">U3</text>
<text x="22.3" y="33.5">C17</text>
<text x="22.3" y="30.4">C16</text>
<text x="26.5" y="33.4">C2</text>
<text x="26.6" y="30.2">C1</text>
<text x="30.2" y="30.2">C3</text>
<text x="36.2" y="31.5" transform="rotate(-90 36.2 31.5)">D2</text>
<text x="37.7" y="34.7">C6</text>
<text x="40.5" y="31.5">C7</text>
<text x="44.7" y="34.4" transform="rotate(-90 44.7 34.4)">Q4</text>
<text x="49.7" y="31.6">L1</text>
<text x="57.4" y="31.8">RSR</text>
<text x="72.6" y="35.7">C27</text>
<text x="73.1" y="33">C12</text>
<text x="75.7" y="35.7">C26</text>
<text x="81.1" y="35.4" transform="rotate(-90 81.1 35.4)">C31</text>
<text x="81.1" y="31.7" transform="rotate(-90 81.1 31.7)">C30</text>
<text x="92.7" y="35" transform="rotate(-90 92.7 35)">CN1</text>
<text x="15.1" y="38.6">C10</text>
<text x="15.4" y="41.7">C11</text>
<text x="28.4" y="36.2">C5</text>
<text x="49.1" y="39.1">C13</text>
<text x="49.2" y="37.2">C4</text>
<text x="53.7" y="38.3" transform="rotate(-90 53.7 38.3)">C14</text>
<text x="55.7" y="38.1">C43</text>
<text x="61.2" y="41" transform="rotate(-90 61.2 41)">C36</text>
<text x="62.8" y="41">C34</text>
<text x="71.6" y="41.3">U4</text>
<text x="81.1" y="39.1" transform="rotate(-90 81.1 39.1)">C32</text>
<text x="15.1" y="44.6">C38</text>
<text x="25.9" y="43.1">U1</text>
<text x="47.7" y="44">U6</text>
<text x="58.8" y="43.2">C37</text>
<text x="62.8" y="42.8">C35</text>
<text x="75.4" y="47.9">H7</text>
<text x="81.1" y="42.6" transform="rotate(-90 81.1 42.6)">C33</text>
<text x="81.6" y="47.9">H6</text>
<text x="91" y="47.9">CN2</text>
<text x="28.6" y="50">H10</text>
<text x="48.3" y="53.4">C40</text>
<text x="63.4" y="50.2" transform="rotate(-90 63.4 50.2)">U5</text>
<text x="69.7" y="52.7">Q10</text>
<text x="27.1" y="54.7" transform="rotate(-90 27.1 54.7)">C42</text>
<text x="44.7" y="54.3" transform="rotate(-90 44.7 54.3)">C39</text>
<text x="46.8" y="54.2" transform="rotate(-90 46.8 54.2)">C15</text>
<text x="67.3" y="54" transform="rotate(-90 67.3 54)">U8</text>
<text x="79" y="57.2" transform="rotate(-90 79 57.2)">SWactivate</text>
<text x="91" y="56.4">CN6</text>
<text x="8.9" y="63.7" transform="rotate(-90 8.9 63.7)">USB1</text>
<text x="38.4" y="63.6">BUZZER1</text>
<text x="76" y="62.2">SWreset</text>
<text x="84.6" y="62.6" transform="rotate(-90 84.6 62.6)">C41</text>
<text x="88.5" y="64.4">LED4</text>
<text x="88.6" y="67.5">LED3</text>
<text x="88.6" y="70.5">LED2</text>
<text x="28.8" y="75.4">H9</text>
<text x="72" y="72.7">USB2</text>
<text x="88.7" y="73.6">LED1</text>
</g>
<g font-size="1.1" fill="#fff">
<text x="18" y="16">R12</text>
<text x="25.1" y="17.5" transform="rotate(-90 25.1 17.5)">R23</text>
<text x="41.1" y="17" transform="rotate(-90 41.1 17)">R19</text>
<text x="42.6" y="16.2" transform="rotate(-90 42.6 16.2)">R18</text>
<text x="66.9" y="17.1">R31</text>
<text x="18.7" y="18.3" transform="rotate(-90 18.7 18.3)">R0</text>
<text x="20.2" y="18.3" transform="rotate(-90 20.2 18.3)">R8</text>
<text x="26.7" y="18" transform="rotate(-90 26.7 18)">R22</text>
<text x="33.2" y="19.4">R20</text>
<text x="39.6" y="19.4">R21</text>
<text x="63.8" y="22.9">D3</text>
<text x="15.7" y="28.9">R48</text>
<text x="57.5" y="24.7">R33</text>
<text x="61.3" y="24.7">R32</text>
<text x="74.2" y="28.6" transform="rotate(-90 74.2 28.6)">R30</text>
<text x="76.2" y="28.6" transform="rotate(-90 76.2 28.6)">R29</text>
<text x="83.1" y="24.9">R34</text>
<text x="83.1" y="28.3">R35</text>
<text x="12.2" y="30.7">R47</text>
<text x="15" y="33.5">R1</text>
<text x="18.2" y="30.8">R53</text>
<text x="18.6" y="33.5">R2</text>
<text x="30.4" y="33.4">R9</text>
<text x="83.1" y="32">R36</text>
<text x="83.2" y="35.7">R37</text>
<text x="22.1" y="36.6" transform="rotate(-90 22.1 36.6)">R10</text>
<text x="25.2" y="36.4" transform="rotate(-90 25.2 36.4)">R11</text>
<text x="29.1" y="39.3">R5</text>
<text x="33.1" y="38.6">R14</text>
<text x="33.1" y="40.4">R15</text>
<text x="36.4" y="37">R4</text>
<text x="56.7" y="40.9" transform="rotate(-90 56.7 40.9)">R51</text>
<text x="59.2" y="41" transform="rotate(-90 59.2 41)">R42</text>
<text x="64.2" y="37.6" transform="rotate(-90 64.2 37.6)">D4</text>
<text x="66.2" y="36.7">R41</text>
<text x="83.2" y="39.2">R38</text>
<text x="17.5" y="46.3">R7</text>
<text x="30" y="45.8">R17</text>
<text x="33.3" y="44.2">R3</text>
<text x="33.3" y="42.3">R6</text>
<text x="36.5" y="47.5">R56</text>
<text x="56.7" y="44.3" transform="rotate(-90 56.7 44.3)">R50</text>
<text x="58.2" y="47.5">R57</text>
<text x="65.3" y="47.3">R55</text>
<text x="83.3" y="42.8">R39</text>
<text x="29.3" y="53.3">R63</text>
<text x="40.5" y="53.3">R62</text>
<text x="69.4" y="48.5" transform="rotate(-90 69.4 48.5)">R46</text>
<text x="82.2" y="51.7">R45</text>
<text x="17.7" y="54.7" transform="rotate(-90 17.7 54.7)">R28</text>
<text x="20" y="54.6" transform="rotate(-90 20 54.6)">R13</text>
<text x="22.1" y="54.7" transform="rotate(-90 22.1 54.7)">R25</text>
<text x="24.4" y="54.8" transform="rotate(-90 24.4 54.8)">R24</text>
<text x="32.1" y="59.8">R59</text>
<text x="35.1" y="55.6" transform="rotate(-90 35.1 55.6)">R64</text>
<text x="38.5" y="55.5" transform="rotate(-90 38.5 55.5)">R16</text>
<text x="68.8" y="55.8">R67</text>
<text x="50.3" y="60">R44</text>
<text x="52.1" y="63">R54</text>
<text x="55" y="60">R43</text>
<text x="85.2" y="65.2">R60</text>
<text x="85.6" y="62.7">R61</text>
<text x="85.1" y="68">R52</text>
<text x="85.1" y="71">R58</text>
<text x="85.1" y="73.8">R40</text>
</g>
</svg>
